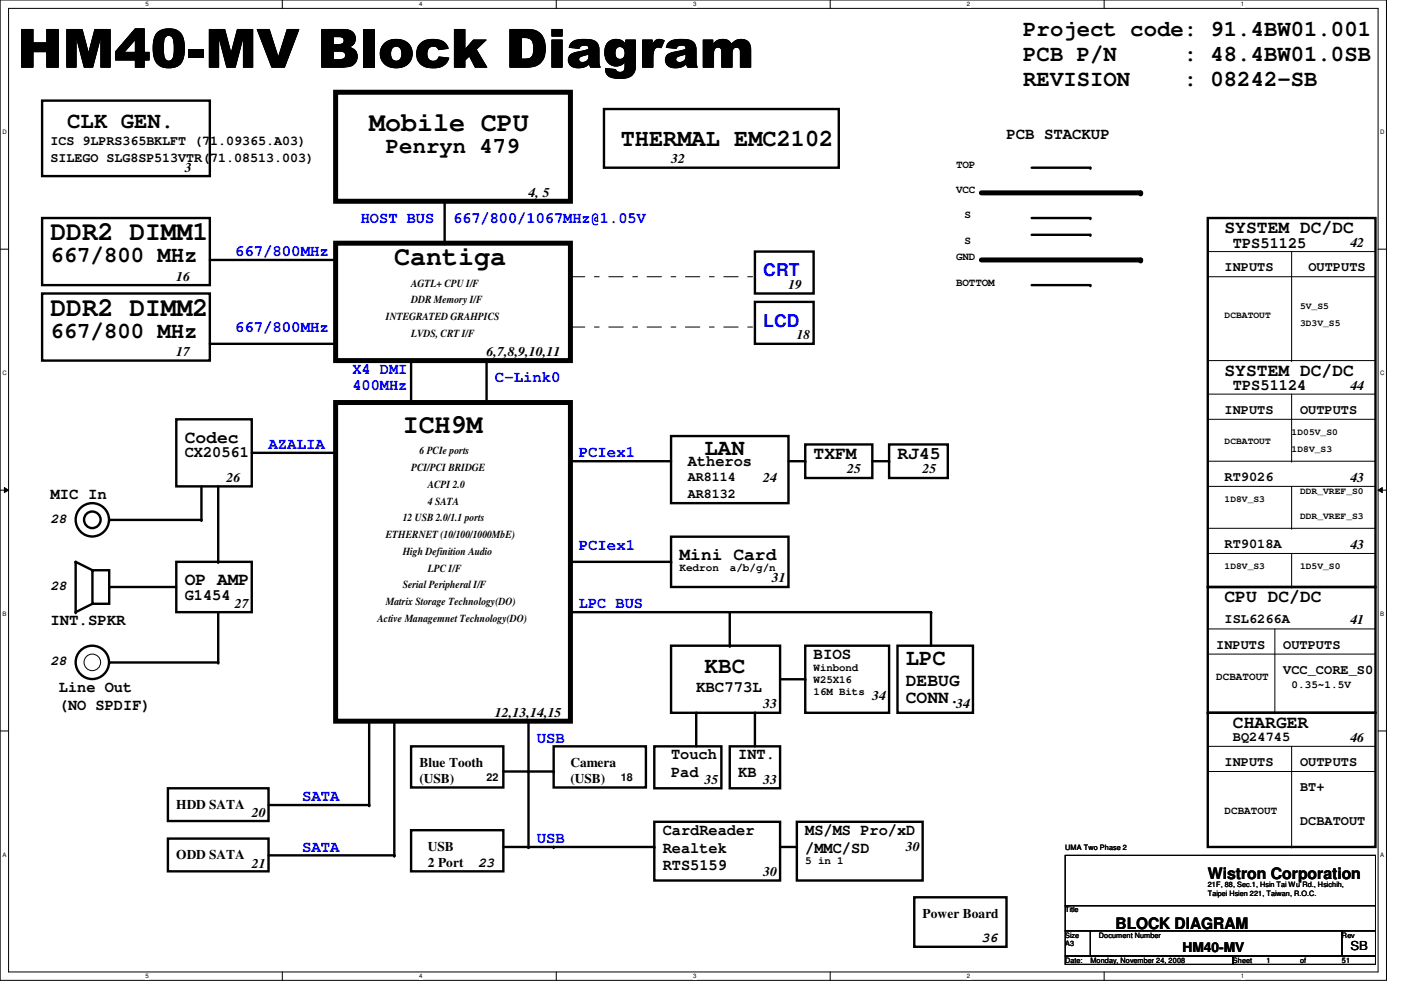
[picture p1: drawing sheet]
<svg xmlns="http://www.w3.org/2000/svg" width="297mm" height="210mm" viewBox="0 0 297 210" stroke-linecap="round" stroke-linejoin="round" font-family="sans-serif">
<path d="M0 0h294v207.9h-294zM1.8 1.8h290.4v204.3h-290.4z" fill="none" stroke="#000" stroke-width=".21"/>
<g fill="#fff">
<path d="M30.8 .2h.7v1.4h-.7z"/>
<path d="M30.8 206.2h.7v1.4h-.7z"/>
</g>
<path d="M59.9 0v1.8M59.9 206.1v1.8" fill="none" stroke="#000" stroke-width=".21"/>
<g fill="#fff">
<path d="M88.9 .2h.6v1.4h-.6z"/>
<path d="M88.9 206.2h.6v1.4h-.6z"/>
</g>
<path d="M117.9 0v1.8M117.9 206.1v1.8" fill="none" stroke="#000" stroke-width=".21"/>
<g fill="#fff">
<path d="M146.9 .2h.7v1.4h-.7z"/>
<path d="M146.9 206.2h.7v1.4h-.7z"/>
</g>
<path d="M176 0v1.8M176 206.1v1.8" fill="none" stroke="#000" stroke-width=".21"/>
<g fill="#fff">
<path d="M205 .2h.7v1.4h-.7z"/>
<path d="M205 206.2h.7v1.4h-.7z"/>
</g>
<path d="M234.1 0v1.8M234.1 206.1v1.8" fill="none" stroke="#000" stroke-width=".21"/>
<g fill="#fff">
<path d="M263.1 .2h.7v1.4h-.7z"/>
<path d="M263.1 206.2h.7v1.4h-.7z"/>
<path d="M.5 27.3h.9v1.4h-.9z"/>
<path d="M292.6 27.3h.9v1.4h-.9z"/>
<path d="M.5 78.4h.9v1.4h-.9z"/>
<path d="M292.6 78.4h.9v1.4h-.9z"/>
</g>
<path d="M0 52.8h1.8M292.2 52.8h1.8" fill="none" stroke="#000" stroke-width=".21"/>
<g fill="#fff">
<path d="M.5 129.5h.8v1.4h-.8z"/>
<path d="M292.6 129.5h.9v1.4h-.9z"/>
</g>
<path d="M0 103.9h1.8M.9 103.4l.9 .5-.9 .5zM292.2 103.9l.9-.5v1zM292.2 103.9h1.8" fill="none" stroke="#000" stroke-width=".21"/>
<path d="M.9 103.4l.9 .5-.9 .5zM292.2 103.9l.9-.5v1z" fill="#000"/>
<g fill="#fff">
<path d="M.5 180.5h.8v1.4h-.8z"/>
<path d="M292.6 180.5h.9v1.4h-.9z"/>
</g>
<g fill="none" stroke="#000" stroke-width=".21">
<path d="M256.1 53.3h35.5M256.1 58.7h35.5M273.9 53.3v23.2M291.6 53.3h.1M291.6 58.7h.1M256.1 76.5h35.5M273.9 76.5h.1M291.6 76.5h.1M256.1 88.9h35.5M256.1 83.6h35.5M256.1 97.8h35.5M273.9 97.8h.1"/>
<path d="M273.9 83.6v14.2M291.6 88.9h.1M291.6 83.6h.1M291.6 97.8h.1M256.1 103.1h35.5M256.1 112h35.5M256.1 117.3h35.5M273.9 112h.1M273.9 103.1v8.9M273.9 117.3v7.2M291.6 103.1h.1M291.6 112h.1"/>
<path d="M291.6 117.3h.1M256.1 124.5h35.5M256.1 133.3h35.5M256.1 138.7h35.5M270.3 133.3v17.8M273.9 124.5h.1M291.6 124.5h.1M291.6 133.3h.1M291.6 138.7h.1M0 155h1.8M256.1 158.2h35.5M270.3 151.1h.1"/>
<path d="M273.9 158.2v21.4M291.6 158.2h.1M292.2 155h1.8M256.1 163.6h35.5M273.9 179.6h.1M291.6 163.6h.1M225.8 181.4h65.8v10.6h-65.8zM225.8 192h65.8v5.4h-65.8zM225.8 197.4h5.4v5.3h-5.4zM231.2 197.4h53.3v5.3h-53.3zM284.5 197.4h7.1v5.3h-7.1zM225.8 202.7h35.6v1.8h-35.6z"/>
<path d="M261.4 202.7h30.2v1.8h-30.2z"/>
<circle cx="19.6" cy="140.4" r="1.76"/>
</g>
<path d="M71.2 19.6h49.7v23.1h-49.7zM71.2 51.6h49.7v24.9h-49.7zM208.1 40.9h33.7M208.1 55.1h33.7M71.2 85.3h49.7v67.6h-49.7z" fill="none" stroke="#000" stroke-width="1.1"/>
<g fill="none" stroke="#000" stroke-width=".51">
<path d="M8.9 21.3h35.6v16h-35.6zM128.1 23.1h49.7v12.5h-49.7zM218.7 35.6h12.5M8.9 46.2h35.6v14.3h-35.6zM44.5 55.1h26.7M94.3 42.7v8.9M160.1 53.3h12.4v8.9h-12.4zM218.7 46.2h12.5M218.7 49.8h12.5M256.1 46.2h35.5v78.3h-35.5zM8.9 62.2h35.6v14.3h-35.6zM44.5 72.9h26.7"/>
<path d="M87.2 76.5v8.8M103.2 76.5v8.8M160.1 64h12.4v8.9h-12.4zM218.7 60.5h12.5M37.4 88.9h16v14.2h-16zM53.4 96h17.8M120.9 97.8h21.4M142.3 92.5h24.9v14.2h-24.9zM167.2 97.8h3.5M170.7 94.2h14.3v7.1h-14.3zM185 97.8h3.5M188.5 94.2h12.5v7.1h-12.5z"/>
<path d="M37.4 119.1h16v10.7h-16zM42.7 103.1v7.1h-19.5M46.3 103.1v16M120.9 119.1h21.4M142.3 113.8h24.9v10.7h-24.9zM19.6 120.9h3.6v7.1h-3.6zM19.6 120.9l-3.6-1.8v10.7l3.6-1.8M23.2 124.5h14.2M46.3 129.8v10.7h-23.1M120.9 129.8h76.5v7.1M142.3 136.9h23.1v14.2h-23.1zM154.7 129.8v7.1"/>
<path d="M170.7 136.9h17.8v14.2h-17.8zM190.3 136.9h16v14.2h-16zM256.1 124.5h35.5v26.6h-35.5zM78.3 152.9v17.8h-21.4M83.6 152.9v28.5h-26.7M87.2 158.2h19.5v8.8h-19.5zM112.1 152.9v26.7M117.4 158.2h19.5v8.8h-19.5zM138.7 158.2h14.2v8.9h-14.2zM147.6 151.1v7.1M154.7 158.2h10.7v8.9h-10.7zM160.1 151.1v7.1"/>
<path d="M165.4 144h5.3M256.1 151.1h35.5v28.5h-35.5zM35.6 167.1h21.3v7h-21.3zM35.6 177.8h21.3v6.9h-21.3zM87.2 176h19.5v8.7h-19.5zM106.7 179.6h32M106.7 163.6h10.7M138.7 174.2h26.7v12.5h-26.7zM165.4 179.6h3.5M168.9 174.2h26.7v12.5h-26.7zM193.8 190.2h19.6v10.5h-19.6z"/>
<circle cx="19.6" cy="110.2" r="1.76"/>
<circle cx="19.6" cy="110.2" r="3.5"/>
<circle cx="19.6" cy="140.4" r="3.5"/>
</g>
<g fill="#000">
<circle cx="231.2" cy="35.6" r=".25"/>
<circle cx="71.2" cy="55.1" r=".25"/>
<circle cx="94.3" cy="51.6" r=".25"/>
<circle cx="231.2" cy="46.2" r=".25"/>
<circle cx="231.2" cy="49.8" r=".25"/>
<circle cx="241.8" cy="55.1" r=".53"/>
<circle cx="241.8" cy="40.9" r=".53"/>
<circle cx="71.2" cy="72.9" r=".25"/>
<circle cx="231.2" cy="60.5" r=".25"/>
<circle cx="71.2" cy="96" r=".25"/>
<circle cx="87.2" cy="85.3" r=".25"/>
<circle cx="103.2" cy="85.3" r=".25"/>
<circle cx="120.9" cy="97.8" r=".25"/>
<circle cx="170.7" cy="97.8" r=".25"/>
<circle cx="188.5" cy="97.8" r=".25"/>
<circle cx="16" cy="119.1" r=".25"/>
<circle cx="23.2" cy="110.2" r=".25"/>
<circle cx="42.7" cy="110.2" r=".25"/>
<circle cx="46.3" cy="119.1" r=".25"/>
<circle cx="142.3" cy="119.1" r=".25"/>
<circle cx="16" cy="129.8" r=".25"/>
<circle cx="19.6" cy="120.9" r=".25"/>
<circle cx="23.2" cy="124.5" r=".25"/>
<circle cx="154.7" cy="136.9" r=".25"/>
<circle cx="197.4" cy="129.8" r=".25"/>
<circle cx="23.2" cy="140.5" r=".25"/>
<circle cx="46.3" cy="140.5" r=".25"/>
<circle cx="147.6" cy="151.1" r=".25"/>
<circle cx="160.1" cy="151.1" r=".25"/>
<circle cx="170.7" cy="144" r=".25"/>
<circle cx="78.3" cy="170.7" r=".25"/>
<circle cx="112.1" cy="163.6" r=".25"/>
<circle cx="112.1" cy="179.6" r=".25"/>
<circle cx="117.4" cy="179.6" r=".25"/>
<circle cx="117.4" cy="163.6" r=".25"/>
<circle cx="138.7" cy="179.6" r=".25"/>
<circle cx="168.9" cy="179.6" r=".25"/>
<circle cx="83.6" cy="181.4" r=".25"/>
</g>
<path d="M120.9 58.7h39.2M120.9 69.3h39.2" fill="none" stroke="#000" stroke-width=".21" stroke-dasharray="3 2 1 2"/>
<text font-size="11.3" x="3.7" y="14.3">HM40-MV Block Diagram</text>
<g font-size="5.7">
<text x="78.3" y="27.8">Mobile CPU</text>
<text x="10.7" y="50.9">DDR2 DIMM1</text>
<text x="83.6" y="56.3">Cantiga</text>
<text x="10.7" y="66.9">DDR2 DIMM2</text>
<text x="85.4" y="91.8">ICH9M</text>
</g>
<text font-size="5.1" x="131.6" y="30.9">THERMAL EMC2102</text>
<g font-size="4.8">
<text x="217" y="7.6">Project code: 91.4BW01.001</text>
<text x="217" y="12.9">PCB P/N</text>
<text x="251" y="12.9">: 48.4BW01.0SB</text>
<text x="217" y="18.2">REVISION</text>
<text x="251" y="18.2">: 08242-SB</text>
<text x="14.3" y="27.1">CLK GEN.</text>
<text x="81.8" y="32.5">Penryn 479</text>
<text x="10.7" y="55.6">667/800 MHz</text>
<text x="10.7" y="71.6">667/800 MHz</text>
<text x="149.4" y="96.5">LAN</text>
<text x="149.4" y="142.7">KBC</text>
<text x="192.1" y="140.9">LPC</text>
</g>
<g font-size="3.7">
<text x="259.6" y="49.4">SYSTEM DC/DC</text>
<text x="259.6" y="79.6">SYSTEM DC/DC</text>
<text x="39.2" y="93.9">Codec</text>
<text x="172.5" y="97.4">TXFM</text>
<text x="190.3" y="97.4">RJ45</text>
<text x="144.1" y="118.7">Mini Card</text>
<text x="39.2" y="124.1">OP AMP</text>
<text x="259.6" y="127.6">CPU DC/DC</text>
<text x="192.1" y="145.4">DEBUG</text>
<text x="192.1" y="149">CONN.</text>
<text x="261.4" y="154.3">CHARGER</text>
</g>
<g font-size="3.7" fill="#00f">
<text x="161.8" y="58.6">CRT</text>
<text x="161.8" y="69.3">LCD</text>
</g>
<g font-size="3.3">
<text x="213.4" y="29.4">PCB STACKUP</text>
<text x="261.4" y="52.5">TPS51125</text>
<text x="261.4" y="82.8">TPS51124</text>
<text x="39.2" y="97">CX20561</text>
<text x="145.8" y="98.8">Atheros</text>
<text x="10.7" y="105.9">MIC In</text>
<text x="39.2" y="127.2">G1454</text>
<text x="10.7" y="132.5">INT.SPKR</text>
<text x="172.5" y="139.7">BIOS</text>
<text x="12.5" y="146.8">Line Out</text>
<text x="147.6" y="146.8">KBC773L</text>
<text x="12.5" y="150.5">(NO SPDIF)</text>
<text x="142.3" y="161">Touch</text>
<text x="156.5" y="161">INT.</text>
<text x="142.3" y="164.8">Pad</text>
<text x="156.5" y="164.8">KB</text>
<text x="140.5" y="177">CardReader</text>
<text x="170.7" y="177">MS/MS Pro/xD</text>
<text x="140.5" y="180.8">Realtek</text>
<text x="140.5" y="184.5">RTS5159</text>
<text x="170.7" y="180.8">/MMC/SD</text>
<text x="256.1" y="186.3">Wistron Corporation</text>
<text x="236.5" y="196.9">BLOCK DIAGRAM</text>
</g>
<g font-size="3.3" fill="#00f">
<text x="76.5" y="47.2">HOST BUS</text>
<text x="96.1" y="47.2">667/800/1067MHz@1.05V</text>
<text x="49.8" y="54.3">667/800MHz</text>
<text x="49.8" y="70.3">667/800MHz</text>
<text x="74.7" y="79.2">X4 DMI</text>
<text x="74.7" y="82.8">400MHz</text>
<text x="104.9" y="81">C-Link0</text>
<text x="56.9" y="95.2">AZALIA</text>
<text x="122.7" y="97">PCIex1</text>
<text x="122.7" y="116.5">PCIex1</text>
<text x="122.7" y="129">LPC BUS</text>
<text x="113.8" y="157.4">USB</text>
<text x="64" y="169.9">SATA</text>
<text x="113.8" y="178.8">USB</text>
<text x="64" y="180.6">SATA</text>
</g>
<g font-size="2.8">
<text x="10.7" y="30.8">ICS 9LPRS365BKLFT (71.09365.A03)</text>
<text x="10.7" y="34.4">SILEGO SLG8SP513VTR(71.08513.003)</text>
<text x="142.3" y="34.6">32</text>
<text x="39.2" y="36.4">3</text>
<text x="112.1" y="41.7">4, 5</text>
<text x="286.3" y="52.4">42</text>
<text x="37.4" y="59.5">16</text>
<text x="259.6" y="57.5">INPUTS</text>
<text x="277.4" y="57.5">OUTPUTS</text>
<text x="167.2" y="61.3">19</text>
<text x="168.9" y="71.9">18</text>
<text x="37.4" y="75.5">17</text>
<text x="103.2" y="75.5">6,7,8,9,10,11</text>
<text x="286.3" y="82.6">44</text>
<text x="259.6" y="87.7">INPUTS</text>
<text x="275.6" y="87.7">OUTPUTS</text>
<text x="145.8" y="101.9">AR8114</text>
<text x="179.6" y="100.4">25</text>
<text x="195.6" y="100.4">25</text>
<text x="259.6" y="101.9">RT9026</text>
<text x="48" y="102.2">26</text>
<text x="145.8" y="105.5">AR8132</text>
<text x="161.8" y="102.2">24</text>
<text x="286.3" y="102.2">43</text>
<text x="10.7" y="110.9">28</text>
<text x="259.6" y="116.2">RT9018A</text>
<text x="286.3" y="116.4">43</text>
<text x="10.7" y="125.1">28</text>
<text x="163.6" y="123.5">31</text>
<text x="49.8" y="128.8">27</text>
<text x="257.8" y="137.5">INPUTS</text>
<text x="259.6" y="132.2">ISL6266A</text>
<text x="272.1" y="137.5">OUTPUTS</text>
<text x="286.3" y="132.4">41</text>
<text x="10.7" y="141.1">28</text>
<text x="272.1" y="142.8">VCC_CORE_S0</text>
<text x="185" y="148.4">34</text>
<text x="104.9" y="151.9">12,13,14,15</text>
<text x="161.8" y="150.2">33</text>
<text x="202.7" y="150.2">34</text>
<text x="261.4" y="157.1">BQ24745</text>
<text x="286.3" y="157.3">46</text>
<text x="88.9" y="162.6">Blue Tooth</text>
<text x="88.9" y="165.9">(USB)</text>
<text x="120.9" y="162.6">Camera</text>
<text x="120.9" y="165.9">(USB)</text>
<text x="149.4" y="166.2">35</text>
<text x="161.8" y="166.2">33</text>
<text x="259.6" y="162.4">INPUTS</text>
<text x="275.6" y="162.4">OUTPUTS</text>
<text x="275.6" y="167.7">BT+</text>
<text x="37.4" y="171.5">HDD SATA</text>
<text x="53.4" y="173.3">20</text>
<text x="275.6" y="174.8">DCBATOUT</text>
<text x="37.4" y="182.2">ODD SATA</text>
<text x="53.4" y="183.9">21</text>
<text x="90.7" y="180.4">USB</text>
<text x="90.7" y="183.7">2 Port</text>
<text x="101.4" y="183.8">23</text>
<text x="161.8" y="185.7">30</text>
<text x="192.1" y="180.4">30</text>
<text x="195.6" y="194.6">Power Board</text>
<text x="208.1" y="199.8">36</text>
<text x="250.7" y="201.8">HM40-MV</text>
</g>
<text font-size="2.6" x="286.3" y="201.5">SB</text>
<g font-size="2.3">
<text x="202.7" y="35.6">TOP</text>
<text x="202.7" y="41">VCC</text>
<text x="204.5" y="46.3">S</text>
<text x="204.5" y="51.6">S</text>
<text x="202.7" y="55.2">GND</text>
<text x="87.2" y="60.7">AGTL+ CPU I/F</text>
<text x="87.2" y="64.3">DDR Memory I/F</text>
<text x="202.7" y="60.5">BOTTOM</text>
<text x="81.8" y="67.9">INTEGRATED GRAHPICS</text>
<text x="87.2" y="71.4">LVDS, CRT I/F</text>
<text x="87.2" y="99.9">PCI/PCI BRIDGE</text>
<text x="88.9" y="96.3">6 PCIe ports</text>
<text x="90.7" y="103.4">ACPI 2.0</text>
<text x="90.7" y="107">4 SATA</text>
<text x="85.4" y="110.5">12 USB 2.0/1.1 ports</text>
<text x="81.8" y="114.1">ETHERNET (10/100/1000MbE)</text>
<text x="85.4" y="117.6">High Definition Audio</text>
<text x="85.4" y="124.8">Serial Peripheral I/F</text>
<text x="90.7" y="121.2">LPC I/F</text>
<text x="144.1" y="121">Kedron</text>
<text x="154.7" y="121">a/b/g/n</text>
<text x="80" y="131.9">Active Managemnet Technology(DO)</text>
<text x="81.8" y="128.3">Matrix Storage Technology(DO)</text>
<text x="172.5" y="142.3">Winbond</text>
<text x="172.5" y="144.9">W25X16</text>
<text x="172.5" y="147.4">16M Bits</text>
<text x="257.8" y="144.1">DCBATOUT</text>
<text x="273.9" y="145.9">0.35~1.5V</text>
<text x="103.2" y="165.7">22</text>
<text x="131.6" y="165.7">18</text>
<text x="259.6" y="172.6">DCBATOUT</text>
<text x="170.7" y="183.2">5 in 1</text>
</g>
<g font-size="1.9">
<text x="275.6" y="65.6">5V_S5</text>
<text x="259.6" y="67.4">DCBATOUT</text>
<text x="275.6" y="69.2">3D3V_S5</text>
<text x="259.6" y="94.1">DCBATOUT</text>
<text x="273.9" y="92.3">1D05V_S0</text>
<text x="273.9" y="95.8">1D8V_S3</text>
<text x="259.6" y="106.5">1D8V_S3</text>
<text x="275.6" y="104.7">DDR_VREF_S0</text>
<text x="275.6" y="110.1">DDR_VREF_S3</text>
<text x="259.6" y="120.7">1D8V_S3</text>
<text x="275.6" y="120.7">1D5V_S0</text>
</g>
<g font-size="1.6">
<text x="225.8" y="180.1">UMA Two Phase 2</text>
<text x="256.1" y="188.1">21F, 88, Sec.1, Hsin Tai Wu Rd., Hsichih,</text>
<text x="256.1" y="189.9">Taipei Hsien 221, Taiwan, R.O.C.</text>
<text x="225.8" y="193.5">Title</text>
<text x="225.8" y="198.8">Size</text>
<text x="225.8" y="200.6">A3</text>
<text x="233" y="198.8">Document Number</text>
<text x="284.5" y="198.8">Rev</text>
<text x="225.8" y="204.1">Date:</text>
<text x="231.2" y="204.1">Monday, November 24, 2008</text>
<text x="261.4" y="204.1">Sheet</text>
<text x="268.5" y="204.1">1</text>
<text x="275.6" y="204.1">of</text>
<text x="284.5" y="204.1">51</text>
</g>
<g font-size="1.3">
<text x="30.8" y="1.3">5</text>
<text x="88.9" y="1.3">4</text>
<text x="146.9" y="1.3">3</text>
<text x="205" y="1.3">2</text>
<text x="263.1" y="1.3">1</text>
<text x=".5" y="28.4">D</text>
<text x="292.6" y="28.4">D</text>
<text x=".5" y="79.5">C</text>
<text x="292.6" y="79.5">C</text>
<text x=".5" y="130.6">B</text>
<text x="292.6" y="130.6">B</text>
<text x=".5" y="181.7">A</text>
<text x="292.6" y="181.7">A</text>
<text x="30.8" y="207.4">5</text>
<text x="88.9" y="207.4">4</text>
<text x="146.9" y="207.4">3</text>
<text x="205" y="207.4">2</text>
<text x="263.1" y="207.4">1</text>
</g>
</svg>
